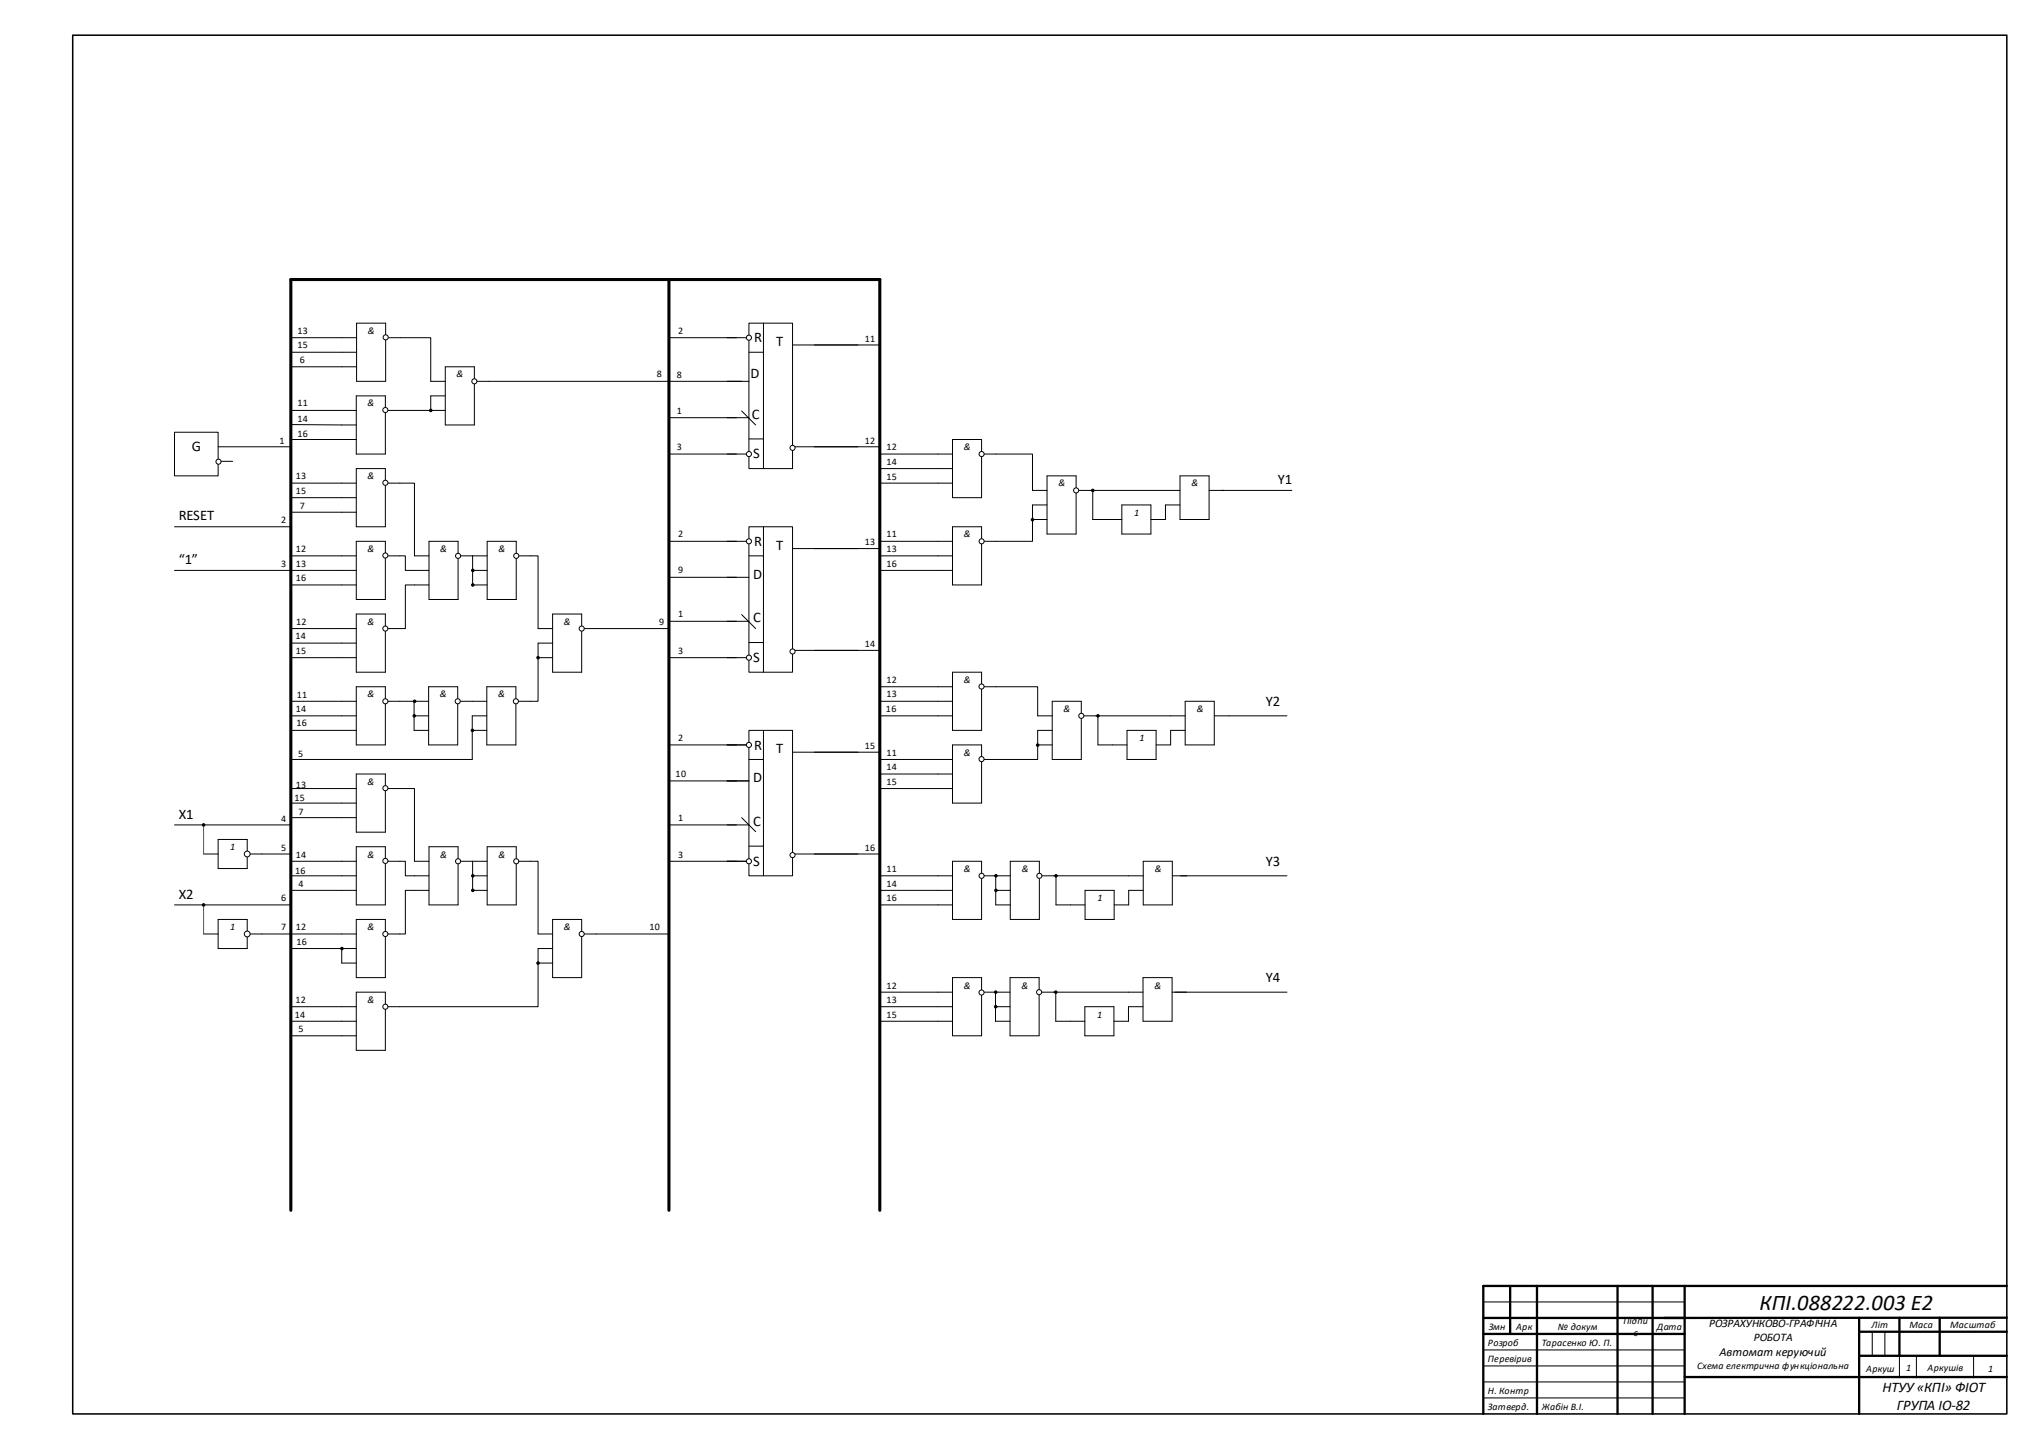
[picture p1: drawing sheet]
<svg xmlns="http://www.w3.org/2000/svg" width="701mm" height="496mm" viewBox="0 0 701 496" stroke-linecap="round" stroke-linejoin="round" font-family="sans-serif">
<path d="M25 12.1h665v474h-665z" fill="none" stroke="#000" stroke-width=".53"/>
<g fill="none" stroke="#000" stroke-width=".79">
<path d="M510 458.6h69.2M510 453.1h69.2M519.2 442.1v16.5M528.5 442.1v44M556.2 442.1v44M568.2 442.1v44M579.2 442.1v44M639.2 457.8h50.8M639.2 453.1v33M653.1 453v13.1M666.9 453v13.1M690 442.1h-180v44"/>
<path d="M579.2 473.4h110.8"/>
</g>
<path d="M510 447.6h69.2M643.7 457.8v8.3M648.1 457.8v8.3M510 464.1h69.2M510 469.6h69.2M510 475.1h69.2M510 480.6h69.2" fill="none" stroke="#000" stroke-width=".35"/>
<path d="M230 96.1v320M100 416.1v-320h202.5v320" fill="none" stroke="#000" stroke-width="1.1"/>
<path d="M60 148.6h15v15h-15zM75 153.6h25M75 158.6h5" fill="none" stroke="#000" stroke-width=".34"/>
<circle cx="75.1" cy="158.7" r=".87" fill="#fff"/>
<g fill="none" stroke="#000" stroke-width=".34">
<path d="M60 181.1h40M60 196.1h40M60 283.6h40M70 293.6h5M75 288.6h10v10h-10zM85 293.6h5"/>
<circle cx="75.1" cy="158.7" r=".87"/>
</g>
<circle cx="85" cy="293.6" r="1" fill="#fff"/>
<g fill="none" stroke="#000" stroke-width=".34">
<path d="M90 293.6h10M60 311.1h40M75 316.1h10v10h-10zM70 321.1h5M85 321.1h5"/>
<circle cx="85" cy="293.6" r="1"/>
</g>
<path d="M70 283.6v10" fill="none" stroke="#00f" stroke-width=".34"/>
<circle cx="85" cy="321.1" r="1" fill="#fff"/>
<g fill="none" stroke="#000" stroke-width=".34">
<path d="M100 116.1h22.6M122.6 111.1h10v20h-10zM132.6 116.1h5M100 121.1h22.6M100 126.1h22.6M148.1 131.1h5M148.1 136.1h5M153.1 126.1h10v20h-10zM163.1 131.1h66.9M148.1 141.1h5M250 186.1h8.4M257.5 181.1h15v50h-15z"/>
<path d="M257.5 191.1h5M262.5 181.1v50M205 216.1h25M257.5 220.9h5M273.3 223.6h21.7M90 321.1h10M205 321.1h25"/>
<circle cx="85" cy="321.1" r="1"/>
</g>
<path d="M70 311.1v10" fill="none" stroke="#00f" stroke-width=".34"/>
<circle cx="257.5" cy="186.1" r=".87" fill="#fff"/>
<circle cx="257.5" cy="186.1" r=".87" fill="none" stroke="#000" stroke-width=".34"/>
<circle cx="272.5" cy="224" r=".87" fill="#fff"/>
<g fill="none" stroke="#000" stroke-width=".34">
<path d="M250 198.5h7.5M272.5 188.6h22.5M250 213.6h7.5M255 211.3l4.8 4.8M250 226.1h7.5"/>
<circle cx="272.5" cy="224" r=".87"/>
</g>
<circle cx="257.5" cy="226.1" r=".87" fill="#fff"/>
<g fill="none" stroke="#000" stroke-width=".34">
<path d="M230 116.1h23.2M280 118.6h22.5M230 131.1h25M230 143.6h23.2M230 156.1h23.2M280 153.6h22.5M420 168.6h24.2M230 186.1h23.2M230 198.5h23.2M280 188.6h22.5M302.5 186.1h25M302.5 191.1h25"/>
<path d="M302.5 196.1h25M327.5 181.1h10v20h-10zM337.5 186.1h5M230 213.6h23.2M230 226.1h23.2M280 223.6h22.5M302.5 236.1h25M327.5 231.1h10v20h-10zM337.5 236.1h5M230 256.1h28.4M257.5 251.1h15v50h-15zM262.5 251.1v50"/>
<path d="M280 258.6h22.5M302.5 241.1h25M302.5 246.1h25M327.5 256.1h10v20h-10zM402.5 251.1h5M402.5 246.1h5M407.5 241.1h10v15h-10zM417.5 246.1h25M230 268.5h27.5M257.5 261.1h5M302.5 261.1h25M302.5 266.1h25"/>
<path d="M302.5 271.1h25M337.5 261.1h5M230 296.1h27.5M230 283.6h23.2M257.5 290.9h5M273.3 293.6h29.2M327.5 296.1h10v20h-10zM302.5 301.1h25M302.5 306.1h25M302.5 311.1h25M337.5 301.1h5M406 301.1h36.5"/>
<path d="M327.5 336.1h10v20h-10zM302.5 341.1h25M302.5 346.1h25M302.5 351.1h25M337.5 341.1h5M404 341.1h38.5"/>
<circle cx="257.5" cy="226.1" r=".87"/>
<circle cx="70" cy="283.6" r=".44"/>
<circle cx="70" cy="311.1" r=".44"/>
</g>
<g fill="#000">
<circle cx="70" cy="283.6" r=".44"/>
<circle cx="70" cy="311.1" r=".44"/>
</g>
<circle cx="257.5" cy="256.1" r=".87" fill="#fff"/>
<circle cx="257.5" cy="256.1" r=".87" fill="none" stroke="#000" stroke-width=".34"/>
<circle cx="272.5" cy="294" r=".88" fill="#fff"/>
<g fill="none" stroke="#000" stroke-width=".34">
<path d="M272.5 258.6h22.5M250 268.5h7.5M250 296.1h7.5M250 283.6h7.5M255 281.1l4.8 4.8"/>
<circle cx="272.5" cy="294" r=".88"/>
</g>
<circle cx="257.5" cy="296.1" r=".87" fill="#fff"/>
<g fill="none" stroke="#000" stroke-width=".34">
<path d="M250 116.1h8.4M257.5 111.1h15v50h-15zM262.5 111.1v50M257.5 121.1h5M257.5 150.9h5M273.3 153.6h21.7"/>
<circle cx="257.5" cy="296.1" r=".87"/>
</g>
<circle cx="257.5" cy="116.1" r=".87" fill="#fff"/>
<circle cx="257.5" cy="116.1" r=".87" fill="none" stroke="#000" stroke-width=".34"/>
<circle cx="272.5" cy="154" r=".87" fill="#fff"/>
<g fill="none" stroke="#000" stroke-width=".34">
<path d="M272.5 118.6h22.5M250 131.1h7.5M250 156.1h7.5M250 143.6h7.5M255 141.3l4.8 4.8"/>
<circle cx="272.5" cy="154" r=".87"/>
</g>
<circle cx="257.5" cy="156.1" r=".87" fill="#fff"/>
<g fill="none" stroke="#000" stroke-width=".34">
<path d="M302.5 156.1h25M327.5 151.1h10v20h-10zM337.5 156.1h5M302.5 161.1h25M302.5 166.1h25M653.1 466.1v7.6M658.9 466.1v7.6M678.6 466.1v7.6"/>
<circle cx="257.5" cy="156.1" r=".87"/>
</g>
<path d="M690 453l-117.8 .1M639.2 466.1h50.8" fill="none" stroke="#000" stroke-width=".79"/>
<circle cx="337.5" cy="156.1" r=".87" fill="#fff"/>
<circle cx="337.5" cy="156.1" r=".87" fill="none" stroke="#000" stroke-width=".34"/>
<circle cx="337.5" cy="186.1" r=".87" fill="#fff"/>
<g fill="none" stroke="#000" stroke-width=".34">
<path d="M355 168.6h5M355 173.6h5M355 178.6h5M360 163.6h10v20h-10zM370 168.6h5"/>
<circle cx="337.5" cy="186.1" r=".87"/>
</g>
<circle cx="370" cy="168.6" r=".87" fill="#fff"/>
<g fill="none" stroke="#000" stroke-width=".34">
<path d="M342.5 156.1h12.5v12.5M355 173.6v12.5h-12.5M375 168.6h30.7M375.7 168.6v10h10M385.7 173.6h10v10h-10zM405.7 173.6h-5v5h-5M405.7 163.6h10v15h-10zM415.7 168.6h5"/>
<circle cx="355" cy="178.7" r=".44"/>
<circle cx="370" cy="168.6" r=".87"/>
<circle cx="375.7" cy="168.6" r=".44"/>
</g>
<g fill="#000">
<circle cx="355" cy="178.7" r=".44"/>
<circle cx="375.7" cy="168.6" r=".44"/>
</g>
<circle cx="337.5" cy="236" r=".87" fill="#fff"/>
<circle cx="337.5" cy="236" r=".87" fill="none" stroke="#000" stroke-width=".34"/>
<circle cx="337.5" cy="261" r=".87" fill="#fff"/>
<g fill="none" stroke="#000" stroke-width=".34">
<path d="M356.8 246.1h5M356.8 251.1h5M356.8 256.1h5M361.8 241.1h10v20h-10zM371.8 246.1h5"/>
<circle cx="337.5" cy="261" r=".87"/>
</g>
<circle cx="371.8" cy="246.1" r=".87" fill="#fff"/>
<g fill="none" stroke="#000" stroke-width=".34">
<path d="M342.5 236.1h14.3v10M356.8 251.1v10h-14.3M376.8 246.1h25.7M377.5 246.1v10h10M387.5 251.1h10v10h-10zM402.5 251.1v5h-5M347.4 296.1h10v20h-10zM393.1 296.1h10v15h-10zM342.4 311.1h5M342.4 301.1h5M342.4 306.1h5M357.4 301.1h5"/>
<path d="M388.1 301.1h5M388.1 306.1h5M403.1 301.1h5"/>
<circle cx="356.8" cy="256.2" r=".44"/>
<circle cx="371.8" cy="246.1" r=".87"/>
<circle cx="377.5" cy="246.1" r=".44"/>
</g>
<g fill="#000">
<circle cx="356.8" cy="256.2" r=".44"/>
<circle cx="377.5" cy="246.1" r=".44"/>
</g>
<circle cx="357.4" cy="301.1" r=".87" fill="#fff"/>
<g fill="none" stroke="#000" stroke-width=".34">
<path d="M362.4 301.1h25.7M363.1 301.1v10h10M373.1 306.1h10v10h-10zM388.1 306.1v5h-5"/>
<circle cx="357.4" cy="301.1" r=".87"/>
<circle cx="363.1" cy="301.1" r=".44"/>
</g>
<circle cx="363.1" cy="301.1" r=".44" fill="#000"/>
<circle cx="337.5" cy="301.1" r=".87" fill="#fff"/>
<g fill="none" stroke="#000" stroke-width=".34">
<path d="M342.4 301.1v10M347.3 336.1h10v20h-10zM393 336.1h10v15h-10zM342.3 351.1h5M342.3 341.1h5M342.3 346.1h5M357.3 341.1h5M388 341.1h5M388 346.1h5M403 341.1h5"/>
<circle cx="337.5" cy="301.1" r=".87"/>
<circle cx="342.4" cy="306.1" r=".44"/>
<circle cx="342.4" cy="301.1" r=".44"/>
</g>
<g fill="#000">
<circle cx="342.4" cy="306.1" r=".44"/>
<circle cx="342.4" cy="301.1" r=".44"/>
</g>
<circle cx="357.3" cy="341.1" r=".87" fill="#fff"/>
<g fill="none" stroke="#000" stroke-width=".34">
<path d="M342.3 341.1v10M362.3 341.1h25.7M363 341.1v10h10M373 346.1h10v10h-10zM388 346.1v5h-5"/>
<circle cx="342.4" cy="346.1" r=".44"/>
<circle cx="342.4" cy="341.1" r=".44"/>
<circle cx="357.3" cy="341.1" r=".87"/>
<circle cx="363" cy="341.1" r=".44"/>
</g>
<g fill="#000">
<circle cx="342.4" cy="346.1" r=".44"/>
<circle cx="342.4" cy="341.1" r=".44"/>
<circle cx="363" cy="341.1" r=".44"/>
</g>
<circle cx="337.5" cy="341.2" r=".87" fill="#fff"/>
<g fill="none" stroke="#000" stroke-width=".34">
<path d="M100 141.1h17.5M100 146l17.5 .1M100.5 151.1h17"/>
<circle cx="337.5" cy="341.2" r=".87"/>
</g>
<circle cx="132.6" cy="116" r=".88" fill="#fff"/>
<g fill="none" stroke="#000" stroke-width=".34">
<path d="M122.5 136.1h10v20h-10zM117.5 141.1h5M117.5 146.1h5M117.5 151.1h5M132.5 141.1h5"/>
<circle cx="132.6" cy="116" r=".88"/>
</g>
<circle cx="132.5" cy="141" r=".87" fill="#fff"/>
<g fill="none" stroke="#000" stroke-width=".34">
<path d="M137.6 116.1h10.5v15M148.1 136.1v5h-10.6"/>
<circle cx="132.5" cy="141" r=".87"/>
</g>
<circle cx="163.1" cy="131.1" r=".87" fill="#fff"/>
<g fill="none" stroke="#000" stroke-width=".34">
<path d="M117.5 166.1h5M117.5 171.1h5M117.5 176.1h5M122.5 161.1h10v20h-10zM132.5 166.1h5M142.5 191.1h5M142.5 196.1h5M147.5 186.1h10v20h-10zM157.5 191.1h5M142.5 201.1h5"/>
<circle cx="163.1" cy="131.1" r=".87"/>
<circle cx="148.1" cy="141.1" r=".44"/>
</g>
<circle cx="148.1" cy="141.1" r=".44" fill="#000"/>
<circle cx="132.5" cy="166" r=".87" fill="#fff"/>
<g fill="none" stroke="#000" stroke-width=".34">
<path d="M117.5 191.1h5M117.5 196.1h5M122.5 186.1h10v20h-10zM132.5 191.1h5M117.5 201.1h5"/>
<circle cx="132.5" cy="166" r=".87"/>
</g>
<circle cx="132.5" cy="191" r=".87" fill="#fff"/>
<g fill="none" stroke="#000" stroke-width=".34">
<path d="M137.5 166.1h5v25"/>
<circle cx="132.5" cy="191" r=".87"/>
</g>
<circle cx="157.5" cy="191.1" r=".87" fill="#fff"/>
<g fill="none" stroke="#000" stroke-width=".34">
<path d="M117.5 216.1h5M122.5 211.1h10v20h-10zM132.5 216.1h5M117.5 221.1h5M117.5 226.1h5"/>
<circle cx="157.5" cy="191.1" r=".87"/>
</g>
<circle cx="132.5" cy="216.1" r=".87" fill="#fff"/>
<g fill="none" stroke="#000" stroke-width=".34">
<path d="M122.5 236.1h10v20h-10zM117.5 241.1h5M117.5 246.1h5M117.5 251.1h5M132.5 241.1h5"/>
<circle cx="132.5" cy="216.1" r=".87"/>
</g>
<circle cx="132.5" cy="241.1" r=".87" fill="#fff"/>
<g fill="none" stroke="#000" stroke-width=".34">
<path d="M137.5 191.1h1.9v5h3.1M162.5 191.1h5M162.5 196.1h5M167.5 186.1h10v20h-10zM177.5 191.1h5M142.5 201.1h-3.1v15h-1.9M162.5 201.1h5"/>
<circle cx="132.5" cy="241.1" r=".87"/>
</g>
<circle cx="177.5" cy="191.1" r=".87" fill="#fff"/>
<g fill="none" stroke="#000" stroke-width=".34">
<path d="M162.5 191.1v10M147.4 236.1h10v20h-10zM142.4 241.1h5M142.4 246.1h5M142.4 251.1h5M157.4 241.1h5"/>
<circle cx="162.6" cy="196.1" r=".44"/>
<circle cx="177.5" cy="191.1" r=".87"/>
<circle cx="162.6" cy="201.1" r=".44"/>
</g>
<g fill="#000">
<circle cx="162.6" cy="196.1" r=".44"/>
<circle cx="162.6" cy="201.1" r=".44"/>
</g>
<circle cx="157.4" cy="241.1" r=".87" fill="#fff"/>
<g fill="none" stroke="#000" stroke-width=".34">
<path d="M167.4 236.1h10v20h-10zM162.4 241.1h5M162.4 246.1h5M162.4 251.1h5M177.4 241.1h5"/>
<circle cx="142.4" cy="246.1" r=".44"/>
<circle cx="142.6" cy="241.1" r=".44"/>
<circle cx="157.4" cy="241.1" r=".87"/>
</g>
<g fill="#000">
<circle cx="142.4" cy="246.1" r=".44"/>
<circle cx="142.6" cy="241.1" r=".44"/>
</g>
<circle cx="177.4" cy="241.1" r=".88" fill="#fff"/>
<g fill="none" stroke="#000" stroke-width=".34">
<path d="M100 166.1h17.5M100 171.1h17.5M100 176.1h17.5M100 191.1h17.5M100 196.1h17.5M100 201.1h17.5M100 216.1h17.5M185 216.1h5M190 211.1h10v20h-10zM200 216.1h5M100 221.1h17.5M100 226.1h17.5"/>
<path d="M185 221.1h5M185 226.1h5M100 241.1h17.5M100 246.1h17.5M100 251.1h17.5M162.4 246.1v15h-62.4"/>
<circle cx="162.4" cy="251.1" r=".44"/>
<circle cx="177.4" cy="241.1" r=".88"/>
</g>
<circle cx="162.4" cy="251.1" r=".44" fill="#000"/>
<circle cx="200" cy="216.1" r=".87" fill="#fff"/>
<g fill="none" stroke="#000" stroke-width=".34">
<path d="M182.5 191.1h2.5v25M185 221.1v20h-2.6M137.5 241.1h4.9v10M117.5 271.1h5M117.5 276.1h5M122.5 266.1h10v20h-10zM132.5 271.1h5M117.5 281.1h5M142.5 296.1h5M147.5 291.1h10v20h-10zM157.5 296.1h5M142.5 301.1h5"/>
<path d="M142.5 306.1h5"/>
<circle cx="200" cy="216.1" r=".87"/>
<circle cx="185" cy="226.1" r=".44"/>
</g>
<circle cx="185" cy="226.1" r=".44" fill="#000"/>
<circle cx="132.5" cy="271" r=".87" fill="#fff"/>
<g fill="none" stroke="#000" stroke-width=".34">
<path d="M117.5 296.1h5M122.5 291.1h10v20h-10zM132.5 296.1h5M117.5 301.1h5M117.5 306.1h5"/>
<circle cx="132.5" cy="271" r=".87"/>
</g>
<circle cx="132.5" cy="296" r=".87" fill="#fff"/>
<g fill="none" stroke="#000" stroke-width=".34">
<path d="M137.5 271.1h5v25"/>
<circle cx="132.5" cy="296" r=".87"/>
</g>
<circle cx="157.5" cy="296.1" r=".87" fill="#fff"/>
<g fill="none" stroke="#000" stroke-width=".34">
<path d="M122.5 316.1h10v20h-10zM117.5 321.1h5M117.5 326.1h5M117.5 331.1h5M132.5 321.1h5"/>
<circle cx="157.5" cy="296.1" r=".87"/>
</g>
<circle cx="132.5" cy="321.1" r=".88" fill="#fff"/>
<g fill="none" stroke="#000" stroke-width=".34">
<path d="M117.5 346.1h5M117.5 351.1h5M117.5 356.1h5M122.5 341.1h10v20h-10zM132.5 346.1h5"/>
<circle cx="132.5" cy="321.1" r=".88"/>
</g>
<circle cx="132.5" cy="346.1" r=".87" fill="#fff"/>
<g fill="none" stroke="#000" stroke-width=".34">
<path d="M137.5 296.1h1.9v5h3.1M162.5 296.1h5M167.5 291.1h10v20h-10zM177.5 296.1h5M142.5 306.1h-3.1v15h-1.9M162.5 301.1h5M162.5 306.1h5"/>
<circle cx="132.5" cy="346.1" r=".87"/>
</g>
<circle cx="177.5" cy="296.1" r=".87" fill="#fff"/>
<g fill="none" stroke="#000" stroke-width=".34">
<path d="M162.5 296.1v10M190 316.1h10v20h-10zM185 321.1h5M185 326.1h5M185 331.1h5M200 321.1h5"/>
<circle cx="177.5" cy="296.1" r=".87"/>
<circle cx="162.6" cy="306.1" r=".44"/>
<circle cx="162.6" cy="301.1" r=".44"/>
</g>
<g fill="#000">
<circle cx="162.6" cy="306.1" r=".44"/>
<circle cx="162.6" cy="301.1" r=".44"/>
</g>
<circle cx="200" cy="321.1" r=".88" fill="#fff"/>
<g fill="none" stroke="#000" stroke-width=".34">
<path d="M100 271.1h17.5M100 276.1h17.5M100 281.1h17.5M100 296.1h17.5M182.5 296.1h2.5v25M100 301.1h17.5M100 306.1h17.5M100 321.1h17.5M100 326.1h17.5v5M185 326.1v20h-47.5M100 346.1h17.5M100 351.1h17.5"/>
<path d="M100 356.1h17.5"/>
<circle cx="117.6" cy="326.1" r=".44"/>
<circle cx="185" cy="331.1" r=".44"/>
<circle cx="200" cy="321.1" r=".88"/>
</g>
<g fill="#000">
<circle cx="117.6" cy="326.1" r=".44"/>
<circle cx="185" cy="331.1" r=".44"/>
</g>
<text font-size="7.7" x="605" y="450.3">КПІ.088222.003 Е2</text>
<g font-size="5">
<text x="259.3" y="117.6">R</text>
<text x="266.9" y="118.9">T</text>
<text x="258" y="129.9">D</text>
<text x="258.5" y="143.9">C</text>
<text x="66" y="155.2">G</text>
<text x="259" y="157.6">S</text>
<text x="439.4" y="166.4">Y1</text>
<text x="61.4" y="178.9">RESET</text>
<text x="259.3" y="187.7">R</text>
<text x="266.9" y="188.9">T</text>
<text x="61.4" y="193.9">“1”</text>
<text x="259" y="198.9">D</text>
<text x="259" y="213.9">C</text>
<text x="259" y="227.6">S</text>
<text x="435.2" y="242.7">Y2</text>
<text x="259.3" y="257.7">R</text>
<text x="266.9" y="259">T</text>
<text x="259" y="269">D</text>
<text x="61.4" y="281.5">X1</text>
<text x="259" y="284">C</text>
<text x="259" y="297.6">S</text>
<text x="435.2" y="297.7">Y3</text>
<text x="61.4" y="309">X2</text>
<text x="435.2" y="337.8">Y4</text>
<text x="647.2" y="478.7">НТУУ«КПІ» ФІОТ</text>
<text x="652.2" y="484.6">ГРУПА ІО-82</text>
</g>
<text font-size="4.2" x="591.2" y="466.1">Автомат керуючий</text>
<g font-size="4">
<text x="587.6" y="456.4">РОЗРАХУНКОВО-ГРАФІЧНА</text>
<text x="603" y="461.1">РОБОТА</text>
</g>
<g font-size="3.4">
<text x="102.3" y="114.7">13</text>
<text x="102.3" y="119.7">15</text>
<text x="126.4" y="114.7">&amp;</text>
<text x="233.2" y="114.7">2</text>
<text x="297.3" y="117.5">11</text>
<text x="103.1" y="124.7">6</text>
<text x="157" y="129.7">&amp;</text>
<text x="225.9" y="129.7">8</text>
<text x="232.7" y="129.9">8</text>
<text x="102.3" y="139.7">11</text>
<text x="126.3" y="139.7">&amp;</text>
<text x="232.7" y="142.2">1</text>
<text x="102.3" y="145">14</text>
<text x="96.1" y="152.5">1</text>
<text x="102.3" y="150.2">16</text>
<text x="232.7" y="154.7">3</text>
<text x="297.3" y="152.5">12</text>
<text x="304.8" y="154.7">12</text>
<text x="331.4" y="154.7">&amp;</text>
<text x="304.8" y="160">14</text>
<text x="101.7" y="164.7">13</text>
<text x="126.3" y="164.7">&amp;</text>
<text x="304.8" y="165">15</text>
<text x="363.9" y="167.3">&amp;</text>
<text x="409.7" y="167.3">&amp;</text>
<text x="101.7" y="169.7">15</text>
<text x="96.6" y="179.8">2</text>
<text x="103.1" y="175.1">7</text>
<text x="390" y="177.3">1</text>
<text x="233.2" y="184.8">2</text>
<text x="304.8" y="184.8">11</text>
<text x="331.4" y="184.8">&amp;</text>
<text x="101.7" y="189.8">12</text>
<text x="126.3" y="189.8">&amp;</text>
<text x="151.3" y="189.8">&amp;</text>
<text x="171.4" y="189.8">&amp;</text>
<text x="297.3" y="187.5">13</text>
<text x="304.8" y="189.8">13</text>
<text x="96.6" y="194.8">3</text>
<text x="101.7" y="194.8">13</text>
<text x="233.2" y="197">9</text>
<text x="304.8" y="194.8">16</text>
<text x="101.7" y="199.8">16</text>
<text x="101.8" y="214.7">12</text>
<text x="126.3" y="214.8">&amp;</text>
<text x="193.9" y="214.8">&amp;</text>
<text x="226.7" y="214.8">9</text>
<text x="233.2" y="212.3">1</text>
<text x="101.6" y="219.7">14</text>
<text x="101.7" y="224.8">15</text>
<text x="233.2" y="224.8">3</text>
<text x="297.3" y="222.5">14</text>
<text x="102" y="239.8">11</text>
<text x="126.3" y="239.8">&amp;</text>
<text x="151.2" y="239.8">&amp;</text>
<text x="171.2" y="239.8">&amp;</text>
<text x="304.8" y="234.8">12</text>
<text x="304.8" y="239.8">13</text>
<text x="331.4" y="234.8">&amp;</text>
<text x="101.7" y="244.8">14</text>
<text x="304.6" y="244.7">16</text>
<text x="365.7" y="244.8">&amp;</text>
<text x="411.5" y="244.8">&amp;</text>
<text x="101.9" y="249.5">16</text>
<text x="233.2" y="254.8">2</text>
<text x="297.3" y="257.5">15</text>
<text x="391.8" y="254.8">1</text>
<text x="102.5" y="260.3">5</text>
<text x="304.8" y="259.8">11</text>
<text x="331.4" y="259.8">&amp;</text>
<text x="126.3" y="269.8">&amp;</text>
<text x="232.3" y="267">10</text>
<text x="304.8" y="264.8">14</text>
<text x="304.8" y="269.8">15</text>
<text x="101.2" y="275.5">15</text>
<text x="101.7" y="270.8">13</text>
<text x="102.6" y="280.1">7</text>
<text x="96.6" y="282.6">4</text>
<text x="233.2" y="282.3">1</text>
<text x="79.1" y="292.3">1</text>
<text x="96.6" y="292.6">5</text>
<text x="297.3" y="292.6">16</text>
<text x="101.7" y="294.8">14</text>
<text x="126.3" y="294.8">&amp;</text>
<text x="151.3" y="294.8">&amp;</text>
<text x="171.4" y="294.8">&amp;</text>
<text x="233.2" y="294.8">3</text>
<text x="304.8" y="299.8">11</text>
<text x="331.4" y="299.8">&amp;</text>
<text x="351.3" y="299.8">&amp;</text>
<text x="397" y="299.8">&amp;</text>
<text x="101.5" y="300.3">16</text>
<text x="102.7" y="304.8">4</text>
<text x="304.8" y="304.8">14</text>
<text x="96.6" y="309.8">6</text>
<text x="304.8" y="309.8">16</text>
<text x="377.3" y="309.8">1</text>
<text x="79.1" y="319.8">1</text>
<text x="96.6" y="319.8">7</text>
<text x="101.7" y="319.8">12</text>
<text x="126.3" y="319.8">&amp;</text>
<text x="193.9" y="319.8">&amp;</text>
<text x="223.3" y="319.6">10</text>
<text x="101.9" y="324.9">16</text>
<text x="304.8" y="339.8">12</text>
<text x="331.4" y="339.8">&amp;</text>
<text x="351.2" y="339.8">&amp;</text>
<text x="396.9" y="339.8">&amp;</text>
<text x="101.6" y="344.8">12</text>
<text x="126.3" y="344.8">&amp;</text>
<text x="304.8" y="344.8">13</text>
<text x="101.4" y="350.1">14</text>
<text x="304.8" y="349.8">15</text>
<text x="377.3" y="349.8">1</text>
<text x="102.7" y="354.8">5</text>
<text x="558.2" y="455">Підпи</text>
<text x="511.9" y="457.2">Змн</text>
<text x="521.3" y="457.2">Арк</text>
<text x="535.7" y="457.2">№ докум</text>
<text x="561.7" y="459.3">с</text>
<text x="569.7" y="457.2">Дата</text>
<text x="643.5" y="456.4">Літ</text>
<text x="656.6" y="456.4">Маса</text>
<text x="670.6" y="456.4">Масштаб</text>
<text x="511.6" y="462.7">Розроб</text>
<text x="530.1" y="462.7">Тарасенко Ю. П.</text>
<text x="511.6" y="468.2">Перевірив</text>
<text x="583.5" y="470.5">Схема електрична функціональна</text>
<text x="641.7" y="471.6">Аркуш</text>
<text x="655.4" y="471.3">1</text>
<text x="662.8" y="471.2">Аркушів</text>
<text x="683.6" y="471.6">1</text>
<text x="511.6" y="479.2">Н. Контр</text>
<text x="511.6" y="484.7">Затверд.</text>
<text x="530.1" y="484.7">Жабін В.І.</text>
</g>
</svg>
